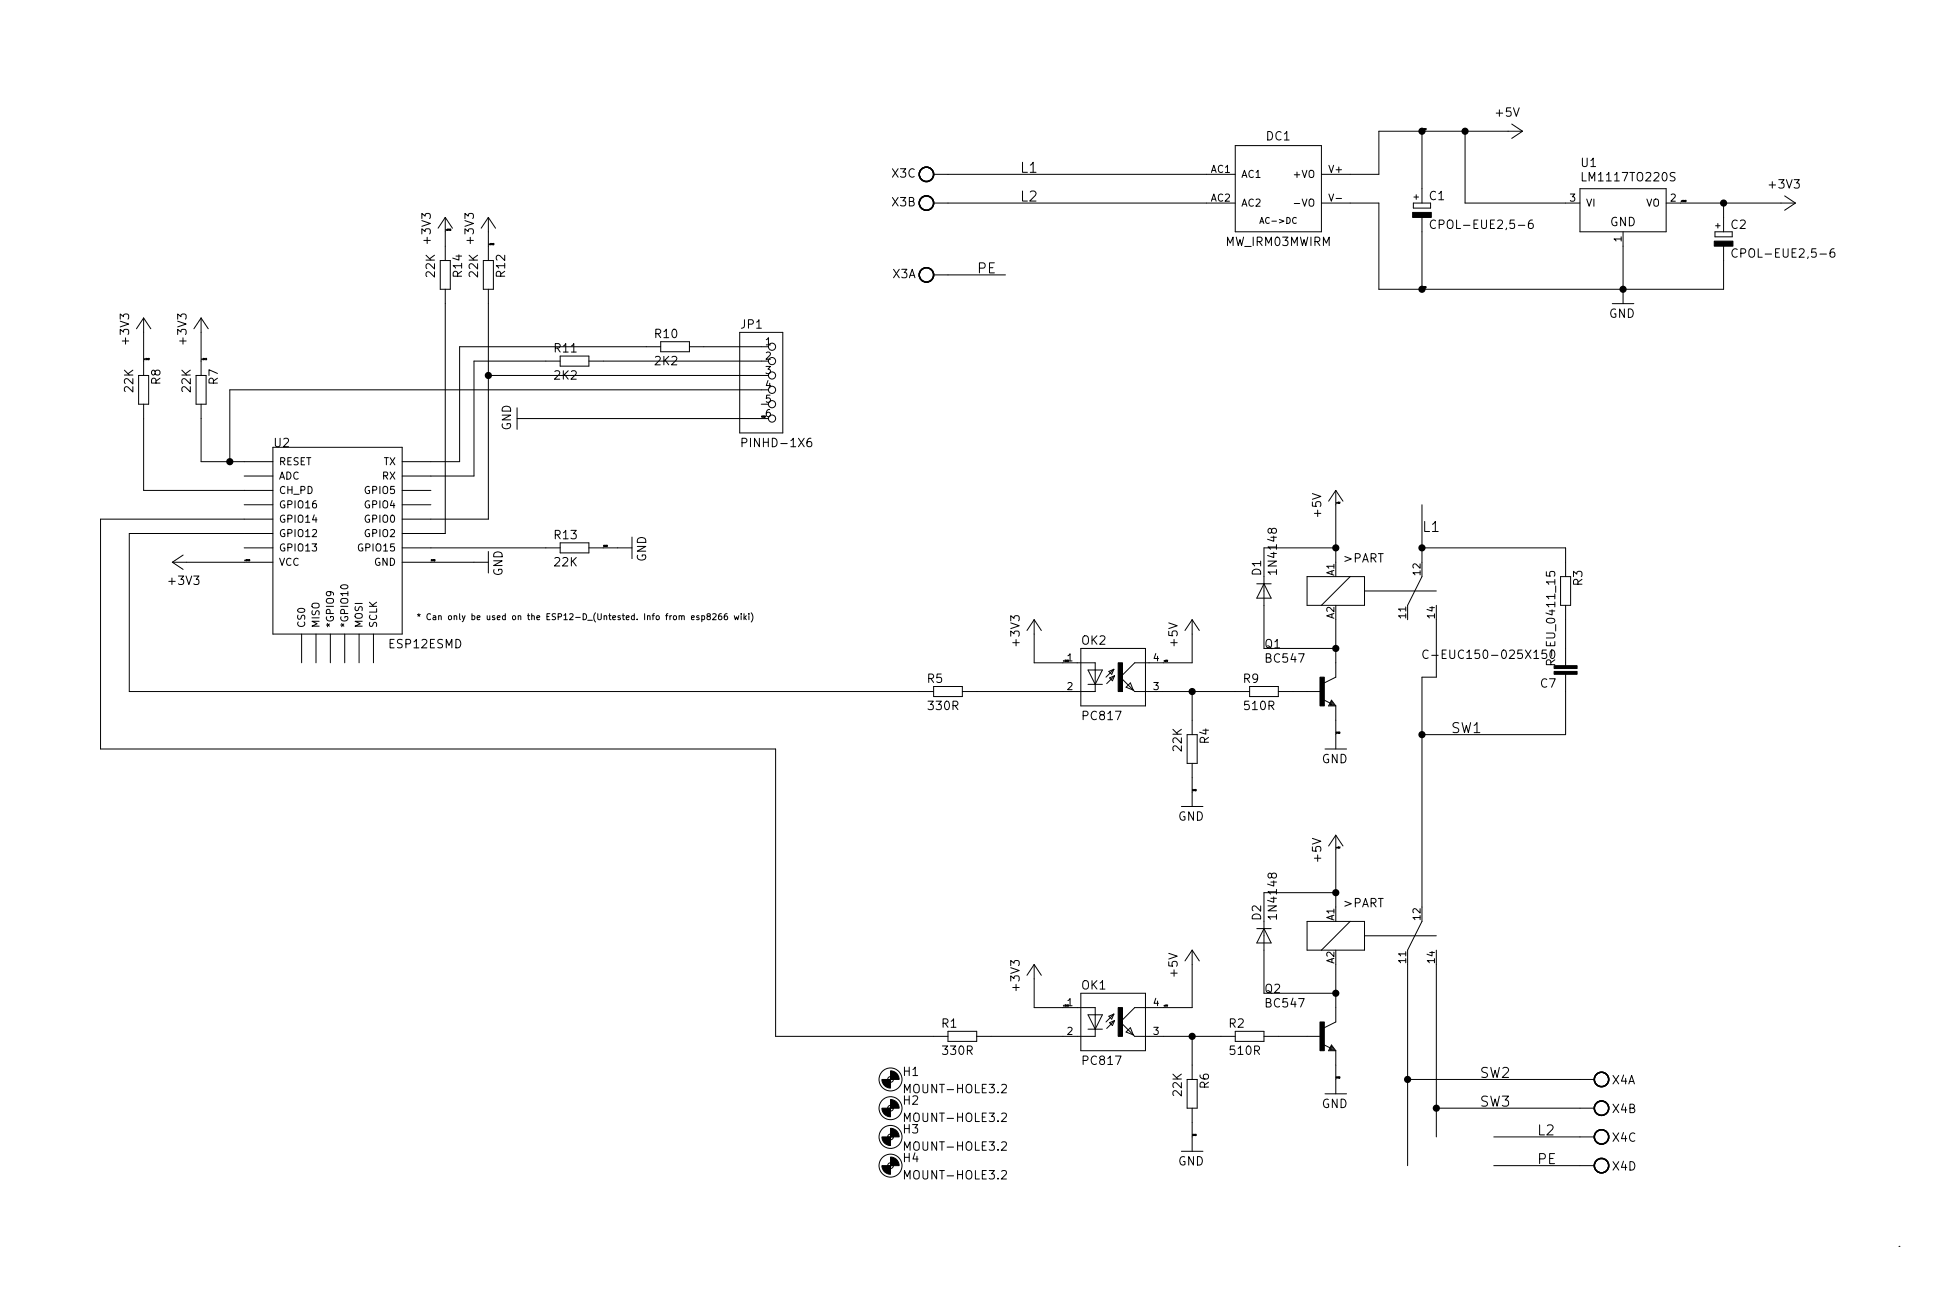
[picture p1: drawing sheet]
<svg xmlns="http://www.w3.org/2000/svg" width="346mm" height="230mm" viewBox="0 0 346 230" stroke-linecap="round" stroke-linejoin="round" font-family="sans-serif">
<g fill="none" stroke="#000" stroke-width=".18">
<path d="M78.7 38.4l-1.2 1.9M78.7 38.4l1.3 1.9M78.7 38.4v7.7M86.4 38.4l-1.3 1.9M86.4 38.4l1.2 1.9M86.4 38.4v7.7M165.1 30.8h53.3M165.1 35.9h53.3M218.4 25.7h15.3v15.3h-15.3zM228.9 36h.9M233.7 35.9h10.1v15.2h61v-7.6M249.9 35.9h3.1v.9h-3.1z"/>
<path d="M251.5 23.2v12.7M251.5 38.4v12.7M252 22.7l.1 .3 .1-.3M253.9 39.1a.7 .7 0 0 0-.9 .2 .7 .7 0 0 0 .1 .9 .55 .55 0 0 0 .8 .1M259.1 23.2v12.7h20.3M267.3 21.9l1.9 1.3M269.2 23.2h-25.4v7.6h-10.1M269.2 23.2l-1.9 1.3M271 38.9a.59 .59 0 0 0-.7 .6l.1 .8 .2 .1 .5-.1v-.5l-.1-.3h-.4l-.3 .3M279.4 33.4h15.2v7.6h-15.2zM294.6 35.9h22.9M298 35.4h.2l-.1 .1v.2l-.1-.1"/>
<path d="M304.8 35.9v5.1M315.6 34.6l1.9 1.3M317.5 35.9l-1.9 1.3M25.4 56.2l-1.3 1.9M25.4 56.2l1.3 1.9M25.4 56.2v10.2M35.6 56.2v10.2M35.6 56.2l-1.3 1.9M35.6 56.2l1.2 1.9M77.9 46.1h1.7v5h-1.7zM78.7 51.1v43.2h-7.6M79.6 40.5h.1l-.1 .1 .1 .2-.1-.1"/>
<path d="M85.5 46.1h1.7v5h-1.7zM86.4 51.1v40.7h-15.3M87.2 43h.2l-.2 .1 .1 .2h-.1M130.8 58.8h7.6v17.7h-7.6zM165.1 48.6h12.7M285.1 53.7h3.8M287 41v12.7M303.3 41h3v.9h-3zM307.2 44.1a.7 .7 0 0 0-.9 .2 .7 .7 0 0 0 .1 1 .55 .55 0 0 0 .8 .1M324.3 44a.59 .59 0 0 0-.7 .6l.1 .8 .2 .1 .5-.1 .1-.6-.2-.2h-.4l-.3 .2M24.5 66.4h1.8v5.1h-1.8zM25.4 71.5v15.2h22.9"/>
<path d="M26.2 63.4h.2l-.1 .1 .1 .1h-.2M34.7 66.4h1.7v5.1h-1.7zM35.6 71.5v10.1h12.7M36.4 63.4h.2l-.2 .1 .1 .1h-.1M48.3 79.1h22.8v33h-22.8zM86.4 66.4h49.5M91.4 72.1v3.8M91.4 74h44.5M99.1 63.8h-15.3v20.4h-12.7M99.1 63h5v1.7h-5zM104.1 63.8h31.8M116.8 61.3h-35.5v20.3h-10.2"/>
<path d="M116.8 60.4h5.1v1.8h-5.1zM121.9 61.3h14M131.2 78.3l.7-.1 .2-.2-.1-.4-.2-.1h-.6v1.5M134.6 71.5h1.3M135.9 68.9h-95.3v12.7M143.4 77.5a.59 .59 0 0 0-.7 .6l.1 .8 .2 .1 .5-.1 .1-.6-.2-.2h-.4l-.3 .2M30.5 99.4h17.8M30.5 99.4l1.9 1.3M32.4 98.1l-1.9 1.3M43.2 84.2h5.1M43.2 96.9h5.1M43.2 89.2h5.1"/>
<path d="M44 98.9h.2l-.1 .1v.2l-.1-.1M48.3 91.8h-30.5v40.6h119.4v50.8h30.4M48.3 94.3h-25.4v28h142.2M71.1 86.7h5.1M71.1 99.4h15.3M71.1 96.9h28M71.1 89.2h5.1M86.4 97.5v3.8M99.1 96h5v1.8h-5zM104.1 96.9h7.7M111.8 95v3.8M236.2 96.9h-12.7v17.7h12.7"/>
<path d="M236.2 86.7v12.7M236.2 86.7l-1.3 1.9M236.2 86.7l1.3 1.9M236.8 88.8l.1 .2 .1-.2M251.5 96.9h25.4v5M251.5 89.2v10.2M53.3 112.1v5.1M55.9 112.1v5.1M58.4 112.1v5.1M60.4 103.5a.68 .68 0 0 1 1.1 .3 .72 .72 0 0 1-1.3-.1zM61 112.1v5.1M63.5 112.1v5.1"/>
<path d="M66 112.1v5.1M73.8 108.6l.3 .1 .2-.1M73.9 109l.2-.3 .1 .3M74.1 108.5v.2M76.1 108.6a.47 .47 0 0 0-.6 .4 .47 .47 0 0 0 .6 .5M76.6 108.9h.4l.1 .7M77.1 109.1l-.5 .2 .1 .3 .4-.1M77.6 109l.4-.1v.7M77.6 108.9v.7M126 108.6l.4-.1 .2 .3-.6 .8h.6M127.6 108.5h-.3l-.2 .2v.7l.2 .2 .3-.1v-.5l-.3-.1-.2 .2M128.6 108.5h-.3l-.2 .2v.7l.2 .2 .3-.1v-.5l-.3-.1-.2 .2"/>
<path d="M129.8 108.9l.2 .7 .3-.5 .2 .5 .2-.7M131.1 108.5v.1M131.1 108.9v.7M131.6 108.5v1.1M131.7 109.2l.3 .4M132 108.9l-.4 .4M132.4 108.5v.1M132.4 108.9v.7M132.8 108.3a1.22 1.22 0 0 1 0 1.7M182.9 109.6v7.6h10.8v5.1h-23.5M182.9 109.6l-1.3 1.9M182.9 109.6l1.2 1.9"/>
<path d="M191.1 114.6h11.5v10.2h-11.5zM192.4 118.5h2.5l-1.2 2.5zM196.1 118.7l.9-.4-.4 .9zM196.2 119.8l.9-.3-.4 .9zM197 118.3l-1.4 1.4M197.1 119.5l-1.4 1.4M206.3 116.7l.1 .3 .1-.3M210.8 109.6v7.6h-10.1l-2.6 2.5 2.6 2.6h20.3M210.8 109.6l-1.3 1.9M210.8 109.6l1.3 1.9M222.2 103.2h2.6M223.5 103.2l1.3 2.6h-2.6z"/>
<path d="M231.1 101.9h10.2v5.1h-10.2zM236.2 109.6v10.1l-2 1M238.8 101.9l-5.1 5.1M241.3 104.5h12.7M251.5 101.9l-2.6 5.1M252.6 115.1a.7 .7 0 0 0-1 .2 .7 .7 0 0 0 .2 .9 .55 .55 0 0 0 .8 .1M254 109.6v10.1h-2.5v40.7M273.5 114.9h-.8v.7l.2-.1 .5 .1 .1 .2v.5l-.3 .1-.5-.1M273.5 101.1v.7l.7 .1-.2-.2 .1-.5 .2-.2 .5 .1 .2 .2-.2 .6M274.2 117.5v-.7l-.2-.2-.4 .1-.1 .2v.6h1.5M275 116.6l-.8 .6M276 101.9h1.7v5.1h-1.7z"/>
<path d="M276.9 107v10.7M276.9 119.2v10.7h-25.4M165.1 121.4h5.1v1.8h-5.1zM192.4 121h2.5M199.1 121.5l.8-.8 .5 1.3zM209.9 129.9h1.8v5.1h-1.8zM210.8 122.3v7.6M210.8 135v7.6M221 121.4h5.1v1.8h-5.1zM226.1 122.3h7.6M234 123.7l1.2 .6M234.3 132.4h3.8"/>
<path d="M235.5 123.8l.7 1h-1.3zM235.5 124.3l.1 .2h-.4l.3-.5 .5 .7h-.8M236.2 124.8v7.6M208.9 142.6h3.8M236.2 157.8h-12.7v17.8h12.7M236.2 147.7l-1.3 1.9M236.2 147.7l1.3 1.9M236.2 147.7v12.7M236.8 149.7l.1 .3 .1-.3M182.9 170.5v7.6h10.8v5.1h-21M182.9 170.5l-1.3 1.9M182.9 170.5l1.2 1.9"/>
<path d="M191.1 175.6h11.5v10.2h-11.5zM192.4 179.4h2.5l-1.2 2.6zM196.1 179.7l.9-.4-.4 .9zM197 179.3l-1.4 1.4M206.3 177.7l.1 .2 .1-.2M210.8 168l-1.3 1.9M210.8 168l1.3 1.9M210.8 168v10.1h-10.1l-2.6 2.6 2.6 2.5h17.7M222.2 164.2h2.6M223.5 164.2l1.3 2.5h-2.6zM231.1 162.9h10.2v5.1h-10.2zM236.2 170.5v10.2l-2 1"/>
<path d="M238.8 162.9l-5.1 5.1M241.3 165.4h12.7M248.9 170.5v35.6M251.5 162.9l-2.6 5.1M254 170.5v30.5M157 195.9h1M157 190.8h1M157.5 190.3v1M157.5 195.4v1M167.6 182.3h5.1v1.8h-5.1zM192.4 182h2.5M196.2 180.8l.9-.4-.4 .9z"/>
<path d="M197.1 180.4l-1.4 1.4M199.1 182.5l.8-.8 .5 1.3zM209.9 190.8h1.8v5.1h-1.8zM210.8 183.2v7.6M210.8 195.9v7.6M218.4 182.3h5.1v1.8h-5.1zM223.5 183.2h10.2M234 184.6l1.2 .7M234.3 193.4h3.8M235.5 184.7l.7 1.1h-1.3zM235.5 185.3l.1 .2h-.4l.3-.5 .5 .6h-.8M236.2 185.8v7.6"/>
<path d="M248.9 190.8h33M254 195.9h27.9M157 206.1h1M157 201h1M157.5 200.5v1M157.5 205.6v1M208.9 203.5h3.8M264.2 206.1h17.7M264.2 201h17.7M335.8 220.4h.1"/>
<circle cx="136.5" cy="71.5" r=".63"/>
<circle cx="136.5" cy="68.9" r=".63"/>
<circle cx="136.5" cy="74" r=".63"/>
<circle cx="136.5" cy="61.3" r=".63"/>
<circle cx="136.5" cy="63.8" r=".63"/>
<circle cx="136.5" cy="66.4" r=".63"/>
<circle cx="157.5" cy="190.8" r="2.03"/>
<circle cx="157.5" cy="195.9" r="2.03"/>
<circle cx="157.5" cy="195.9" r=".51"/>
<circle cx="157.5" cy="190.8" r=".51"/>
<circle cx="157.5" cy="201" r="2.03"/>
<circle cx="157.5" cy="206.1" r="2.03"/>
<circle cx="157.5" cy="206.1" r=".51"/>
<circle cx="157.5" cy="201" r=".51"/>
</g>
<g fill="none" stroke="#000" stroke-width=".25">
<circle cx="163.8" cy="35.9" r="1.27"/>
<circle cx="163.8" cy="30.8" r="1.27"/>
<circle cx="163.8" cy="48.6" r="1.27"/>
<circle cx="283.2" cy="190.8" r="1.27"/>
<circle cx="283.2" cy="195.9" r="1.27"/>
<circle cx="283.2" cy="206.1" r="1.27"/>
<circle cx="283.2" cy="201" r="1.27"/>
</g>
<g fill="#000" stroke="#000" stroke-width=".18">
<path d="M249.8 37.6h3.3v.8h-3.3zM303.1 42.6h3.4v.9h-3.4zM274.8 117.7h4.1v.5h-4.1zM274.8 118.7h4.1v.5h-4.1zM197.7 117.2h.8v5.1h-.8zM233.4 119.7h.8v5.1h-.8zM156 195.9h1.5v1.5a1.56 1.56 0 0 1-1.5-1.5zM156 190.8h1.5v1.6a1.56 1.56 0 0 1-1.5-1.6zM157.5 194.4a1.56 1.56 0 0 1 1.5 1.5h-1.5zM157.5 189.3a1.56 1.56 0 0 1 1.5 1.5h-1.5zM197.7 178.1h.8v5.1h-.8zM233.4 180.7h.8v5.1h-.8z"/>
<path d="M156 206.1h1.5v1.5a1.56 1.56 0 0 1-1.5-1.5zM156 201h1.5v1.5a1.56 1.56 0 0 1-1.5-1.5zM157.5 204.6a1.56 1.56 0 0 1 1.5 1.5h-1.5zM157.5 199.5a1.56 1.56 0 0 1 1.5 1.5h-1.5z"/>
</g>
<g fill="#000" stroke="#000" stroke-width=".25">
<circle cx="251.5" cy="23.2" r=".51"/>
<circle cx="259.1" cy="23.2" r=".51"/>
<circle cx="304.8" cy="35.9" r=".51"/>
<circle cx="251.5" cy="51.1" r=".51"/>
<circle cx="287" cy="51.1" r=".51"/>
<circle cx="86.4" cy="66.4" r=".51"/>
<circle cx="40.6" cy="81.6" r=".51"/>
<circle cx="236.2" cy="96.9" r=".51"/>
<circle cx="251.5" cy="96.9" r=".51"/>
<circle cx="236.2" cy="114.6" r=".51"/>
<circle cx="210.8" cy="122.3" r=".51"/>
<circle cx="251.5" cy="129.9" r=".51"/>
<circle cx="236.2" cy="157.8" r=".51"/>
<circle cx="236.2" cy="175.6" r=".51"/>
<circle cx="210.8" cy="183.2" r=".51"/>
<circle cx="248.9" cy="190.8" r=".51"/>
<circle cx="254" cy="195.9" r=".51"/>
</g>
<g font-size="2.5">
<text x="180.3" y="35.6">L2</text>
<text x="180.3" y="30.6">L1</text>
<text x="172.7" y="48.3">PE</text>
<text x="251.5" y="94.1">L1</text>
<text x="256.5" y="129.6">SW1</text>
<text x="261.6" y="190.6">SW2</text>
<text x="261.6" y="195.7">SW3</text>
<text x="271.8" y="200.7">L2</text>
<text x="271.8" y="205.8">PE</text>
</g>
<g font-size="2.1">
<text x="264.6" y="20.6">+5V</text>
<text x="224" y="24.8">DC1</text>
<text x="279.7" y="29.5">U1</text>
<text x="157.8" y="31.4">X3C</text>
<text x="252.8" y="35.4">C1</text>
<text x="280.3" y="32.1">LM1117TO220S</text>
<text x="313" y="33.3">+3V3</text>
<text x="157.8" y="36.5">X3B</text>
<text x="254.3" y="40.5">CPOL-EUE2,5-6</text>
<text x="284.7" y="40">GND</text>
<text x="306.1" y="40.5">C2</text>
<text x="76.2" y="42.9" transform="rotate(-90 76.2 42.9)">+3V3</text>
<text x="83.8" y="42.9" transform="rotate(-90 83.8 42.9)">+3V3</text>
<text x="216.8" y="43.5">MW_IRM03MWIRM</text>
<text x="307.6" y="45.6">CPOL-EUE2,5-6</text>
<text x="76.9" y="48.9" transform="rotate(-90 76.9 48.9)">22K</text>
<text x="81.7" y="48.9" transform="rotate(-90 81.7 48.9)">R14</text>
<text x="84.5" y="48.9" transform="rotate(-90 84.5 48.9)">22K</text>
<text x="89.3" y="48.9" transform="rotate(-90 89.3 48.9)">R12</text>
<text x="157.9" y="49.2">X3A</text>
<text x="115.9" y="59.8">R10</text>
<text x="131.1" y="58.1">JP1</text>
<text x="284.5" y="56.2">GND</text>
<text x="22.8" y="60.7" transform="rotate(-90 22.8 60.7)">+3V3</text>
<text x="33" y="60.7" transform="rotate(-90 33 60.7)">+3V3</text>
<text x="98.1" y="62.3">R11</text>
<text x="115.9" y="64.6">2K2</text>
<text x="23.6" y="69.3" transform="rotate(-90 23.6 69.3)">22K</text>
<text x="28.4" y="68" transform="rotate(-90 28.4 68)">R8</text>
<text x="33.7" y="69.3" transform="rotate(-90 33.7 69.3)">22K</text>
<text x="38.5" y="68" transform="rotate(-90 38.5 68)">R7</text>
<text x="98.1" y="67.1">2K2</text>
<text x="90.4" y="76.1" transform="rotate(-90 90.4 76.1)">GND</text>
<text x="48.5" y="79.1">U2</text>
<text x="131.9" y="79.1">PINHD-1X6</text>
<text x="98.1" y="95.3">R13</text>
<text x="233.7" y="91.3" transform="rotate(-90 233.7 91.3)">+5V</text>
<text x="88.9" y="101.9" transform="rotate(-90 88.9 101.9)">GND</text>
<text x="98.1" y="100.1">22K</text>
<text x="114.3" y="99.4" transform="rotate(-90 114.3 99.4)">GND</text>
<text x="223" y="101.7" transform="rotate(-90 223 101.7)">D1</text>
<text x="225.8" y="101.2" transform="rotate(-90 225.8 101.2)">1N4148</text>
<text x="237.7" y="99.5">&gt;PART</text>
<text x="30" y="103.4">+3V3</text>
<text x="279.8" y="103.5" transform="rotate(-90 279.8 103.5)">R3</text>
<text x="191.3" y="114">OK2</text>
<text x="69" y="114.6">ESP12ESMD</text>
<text x="180.3" y="114" transform="rotate(-90 180.3 114)">+3V3</text>
<text x="208.3" y="114.2" transform="rotate(-90 208.3 114.2)">+5V</text>
<text x="223.7" y="114.6">Q1</text>
<text x="224" y="117.2">BC547</text>
<text x="253.7" y="116.5">C-EUC150-025X150</text>
<text x="275" y="116.5" transform="rotate(-90 275 116.5)">R-EU_0411_15</text>
<text x="164" y="120.7">R5</text>
<text x="164.3" y="125.5">330R</text>
<text x="219.9" y="120.7">R9</text>
<text x="220.2" y="125.5">510R</text>
<text x="272.5" y="121.6">C7</text>
<text x="191.7" y="127.3">PC817</text>
<text x="213.8" y="131.5" transform="rotate(-90 213.8 131.5)">R4</text>
<text x="209" y="132.8" transform="rotate(-90 209 132.8)">22K</text>
<text x="233.7" y="134.9">GND</text>
<text x="208.3" y="145.1">GND</text>
<text x="233.7" y="152.3" transform="rotate(-90 233.7 152.3)">+5V</text>
<text x="237.7" y="160.4">&gt;PART</text>
<text x="223" y="162.7" transform="rotate(-90 223 162.7)">D2</text>
<text x="225.8" y="162.1" transform="rotate(-90 225.8 162.1)">1N4148</text>
<text x="208.3" y="172.6" transform="rotate(-90 208.3 172.6)">+5V</text>
<text x="180.3" y="175" transform="rotate(-90 180.3 175)">+3V3</text>
<text x="191.3" y="174.9">OK1</text>
<text x="223.7" y="175.6">Q2</text>
<text x="224" y="178.1">BC547</text>
<text x="166.6" y="181.7">R1</text>
<text x="217.4" y="181.7">R2</text>
<text x="159.8" y="190.2">H1</text>
<text x="166.9" y="186.5">330R</text>
<text x="191.7" y="188.3">PC817</text>
<text x="217.7" y="186.5">510R</text>
<text x="285.1" y="191.7">X4A</text>
<text x="159.8" y="195.3">H2</text>
<text x="160.4" y="193.3">MOUNT-HOLE3.2</text>
<text x="209" y="193.7" transform="rotate(-90 209 193.7)">22K</text>
<text x="213.8" y="192.4" transform="rotate(-90 213.8 192.4)">R6</text>
<text x="233.7" y="195.9">GND</text>
<text x="285.2" y="196.8">X4B</text>
<text x="159.8" y="200.4">H3</text>
<text x="160.4" y="203.4">MOUNT-HOLE3.2</text>
<text x="160.4" y="198.4">MOUNT-HOLE3.2</text>
<text x="285.2" y="201.9">X4C</text>
<text x="159.8" y="205.5">H4</text>
<text x="160.4" y="208.5">MOUNT-HOLE3.2</text>
<text x="208.3" y="206.1">GND</text>
<text x="285.2" y="206.9">X4D</text>
</g>
<g font-size="1.8">
<text x="214.1" y="30.6">AC1</text>
<text x="214.1" y="35.6">AC2</text>
<text x="219.5" y="31.5">AC1</text>
<text x="229.1" y="31.5">+VO</text>
<text x="235.1" y="30.6">V+</text>
<text x="235.3" y="35.6">V-</text>
<text x="277.6" y="35.6">3</text>
<text x="295.4" y="35.6">2</text>
<text x="219.5" y="36.5">AC2</text>
<text x="229.5" y="36.5">-VO</text>
<text x="280.4" y="36.5">VI</text>
<text x="291.1" y="36.5">VO</text>
<text x="286.8" y="42.7" transform="rotate(-90 286.8 42.7)">1</text>
<text x="135.4" y="61">1</text>
<text x="135.4" y="63.6">2</text>
<text x="135.4" y="66.1">3</text>
<text x="135.4" y="68.7">4</text>
<text x="135.4" y="71.2">5</text>
<text x="135.4" y="73.7">6</text>
<text x="49.3" y="82.3">RESET</text>
<text x="67.8" y="82.3">TX</text>
<text x="49.3" y="84.8">ADC</text>
<text x="49.3" y="87.3">CH_PD</text>
<text x="49.3" y="89.9">GPIO16</text>
<text x="64.7" y="89.9">GPIO4</text>
<text x="64.7" y="87.3">GPIO5</text>
<text x="67.6" y="84.8">RX</text>
<text x="49.3" y="95">GPIO12</text>
<text x="49.3" y="92.4">GPIO14</text>
<text x="64.7" y="92.4">GPIO0</text>
<text x="64.7" y="95">GPIO2</text>
<text x="49.3" y="97.5">GPIO13</text>
<text x="49.3" y="100">VCC</text>
<text x="63.7" y="97.5">GPIO15</text>
<text x="66.2" y="100">GND</text>
<text x="236" y="101.8" transform="rotate(-90 236 101.8)">A1</text>
<text x="251.2" y="101.6" transform="rotate(-90 251.2 101.6)">12</text>
<text x="54" y="111.1" transform="rotate(-90 54 111.1)">CS0</text>
<text x="56.5" y="111.1" transform="rotate(-90 56.5 111.1)">MISO</text>
<text x="59.1" y="111.1" transform="rotate(-90 59.1 111.1)">*GPIO9</text>
<text x="61.6" y="111.1" transform="rotate(-90 61.6 111.1)">*GPIO10</text>
<text x="64.1" y="111.1" transform="rotate(-90 64.1 111.1)">MOSI</text>
<text x="66.7" y="111.1" transform="rotate(-90 66.7 111.1)">SCLK</text>
<text x="236" y="109.4" transform="rotate(-90 236 109.4)">A2</text>
<text x="248.7" y="109.3" transform="rotate(-90 248.7 109.3)">11</text>
<text x="253.7" y="109.3" transform="rotate(-90 253.7 109.3)">14</text>
<text x="188.7" y="116.9">1</text>
<text x="204" y="116.9">4</text>
<text x="188.7" y="122">2</text>
<text x="204" y="122">3</text>
<text x="236" y="162.7" transform="rotate(-90 236 162.7)">A1</text>
<text x="251.2" y="162.6" transform="rotate(-90 251.2 162.6)">12</text>
<text x="236" y="170.4" transform="rotate(-90 236 170.4)">A2</text>
<text x="248.7" y="170.2" transform="rotate(-90 248.7 170.2)">11</text>
<text x="253.7" y="170.2" transform="rotate(-90 253.7 170.2)">14</text>
<text x="188.7" y="177.9">1</text>
<text x="204" y="177.9">4</text>
<text x="188.7" y="183">2</text>
<text x="204" y="183">3</text>
</g>
<g font-size="1.5">
<text x="250.9" y="35.3" transform="rotate(-90 250.9 35.3)">+</text>
<text x="223.2" y="39.6">AC-&gt;DC</text>
<text x="304.2" y="40.3" transform="rotate(-90 304.2 40.3)">+</text>
<text x="78.7" y="109.6">* Can only be used on the ESP12-D_(Untested. Info from esp8266 wiki)</text>
</g>
<g font-size=".4">
<text x="251.5" y="23">+5V</text>
<text x="297.2" y="35.7">+3V3</text>
<text x="78.7" y="40.8">+3V3</text>
<text x="86.4" y="43.3">+3V3</text>
<text x="251.5" y="50.9">GND</text>
<text x="25.4" y="63.6">+3V3</text>
<text x="35.6" y="63.6">+3V3</text>
<text x="134.6" y="73.8">GND</text>
<text x="236.2" y="89">+5V</text>
<text x="43.2" y="99.2">+3V3</text>
<text x="76.2" y="99.2">GND</text>
<text x="106.7" y="96.7">GND</text>
<text x="188" y="117">+3V3</text>
<text x="205.7" y="117">+5V</text>
<text x="236.2" y="129.7">GND</text>
<text x="210.8" y="139.8">GND</text>
<text x="236.2" y="150">+5V</text>
<text x="188" y="177.9">+3V3</text>
<text x="205.7" y="177.9">+5V</text>
<text x="236.2" y="190.6">GND</text>
<text x="210.8" y="200.8">GND</text>
</g>
</svg>
